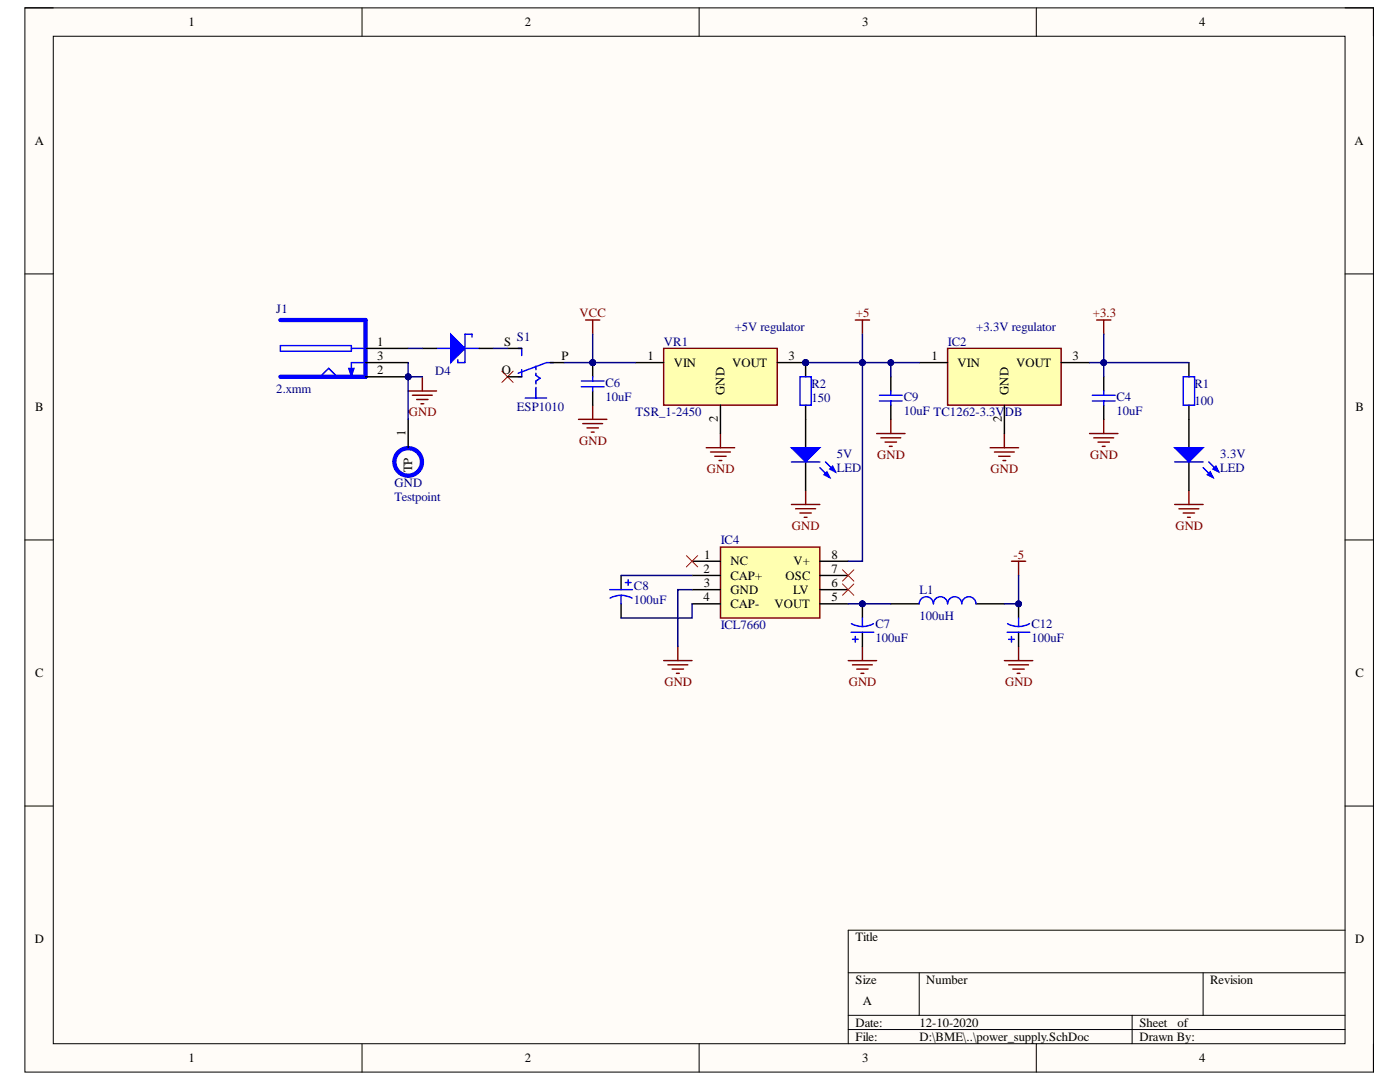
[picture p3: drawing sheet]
<svg xmlns="http://www.w3.org/2000/svg" width="279mm" height="216mm" viewBox="0 0 279 216" stroke-linecap="round" stroke-linejoin="round" font-family="sans-serif">
<path d="M5 1.6h269.1v212.3h-269.1z" fill-rule="evenodd" fill="#fffcf8"/>
<path d="M5 1.6h269.1v212.3h-269.1z" fill="none" stroke="#000" stroke-width=".2"/>
<path d="M10.6 7.2h257.8v201.1h-257.8z" fill-rule="evenodd" fill="#fffcf8"/>
<g fill="none" stroke="#000" stroke-width=".2">
<path d="M5 1.6h5.6M10.6 7.2h257.8v201.1h-257.8zM72.2 1.6v5.6M139.5 1.6v5.6M206.8 1.6v5.6M268.4 1.6h5.7v5.6M5 54.7h5.6M268.4 54.7h5.7M5 107.7h5.6M268.4 107.7h5.7M5 160.8h5.6M268.4 160.8h5.7"/>
<path d="M169.3 194.1h99.1M183.4 194.1v8.5M240.1 194.1v8.5M268.4 185.6h-99.1v22.7M72.2 208.3v5.6M139.5 208.3v5.6M169.3 202.6h99.1M169.3 205.4h99.1M206.8 208.3v5.6M225.9 202.6v5.7M274.1 208.3v5.6"/>
</g>
<path d="M143.8 109.2h19.8v14.1h-19.8z" fill-rule="evenodd" fill="#ffffb0"/>
<path d="M143.8 109.2h19.8v14.1h-19.8z" fill="none" stroke="#800000" stroke-width=".29"/>
<path d="M138.1 112h5.7M138.1 114.8h5.7M138.1 117.7h5.7M163.6 112h5.7M163.6 114.8h5.7M163.6 117.7h5.7M138.1 120.5h5.7M163.6 120.5h5.7" fill="none" stroke="#000" stroke-width=".29"/>
<circle cx="81.5" cy="75.2" r=".57" fill="#000080"/>
<circle cx="81.5" cy="75.2" r=".57" fill="none" stroke="#000080" stroke-width=".2"/>
<path d="M63.9 75.2l1.7-1.7 1.7 1.7M73 72.4h-2.9v2.2" fill="none" stroke="#00f" stroke-width=".29"/>
<path d="M69.6 73.5h1.1l-.6 1.7z" fill="#00f"/>
<path d="M69.6 73.5h1.1l-.6 1.7z" fill="none" stroke="#00f" stroke-width=".2"/>
<path d="M56 63.9h17v11.3h-17" fill="none" stroke="#00f" stroke-width=".85"/>
<path d="M73 69.5h8.5M73 72.4h8.5M73 75.2h8.5" fill="none" stroke="#000" stroke-width=".29"/>
<circle cx="81.5" cy="75.2" r=".57" fill="#000080"/>
<circle cx="81.5" cy="75.2" r=".57" fill="none" stroke="#000080" stroke-width=".2"/>
<path d="M56 69h14.1v1.1h-14.1zM70.1 69.5h2.9" fill="none" stroke="#00f" stroke-width=".29"/>
<path d="M100.2 74.1l2.2 2.2M102.4 74.1l-2.2 2.2M137 110.9l2.2 2.2M139.2 110.9l-2.2 2.2M168.1 113.7l2.3 2.3M168.1 116.5l2.3 2.3M170.4 113.7l-2.3 2.3M170.4 116.5l-2.3 2.3" fill="none" stroke="#f00" stroke-width=".2"/>
<g fill="none" stroke="#800000" stroke-width=".29">
<path d="M81.5 78h5.6M82.3 78.9h4M83.2 79.7h2.2M84.3 75.2v2.8M116.9 63.9h2.8M118.3 63.9v2.8M170.7 63.9h2.8M172.1 63.9v2.8M218.9 63.9h2.8M220.3 63.9v2.8M84 80.6h.6M115.4 83.7h5.7"/>
<path d="M116.3 84.5h4M117.2 85.4h2.2M118 86.2h.6M118.3 80.8v2.9M175 86.5h5.6M175.8 87.4h4M176.6 88.2h2.3M177.5 89.1h.6M177.8 83.7v2.8M217.4 86.5h5.7M218.3 87.4h4M219.1 88.2h2.3"/>
<path d="M220 89.1h.6M220.3 83.7v2.8M132.4 131.8h5.7M133.3 132.7h4M134.1 133.5h2.3M135 134.4h.6M135.3 129v2.8M169.3 131.8h5.7M170.1 132.7h4M171 133.5h2.2M171.8 134.4h.6M172.1 129v2.8"/>
</g>
<path d="M90 66.7l2.8 2.8-2.8 2.9z" fill="#00f"/>
<path d="M87.1 69.5h2.9M90 66.7l2.8 2.8-2.8 2.9zM92.8 69.5h2.8M94.2 67.3v-.6h-1.4v5.7h-1.4v-.6" fill="none" stroke="#00f" stroke-width=".29"/>
<path d="M84.3 69.5h2.8M95.6 69.5h2.9" fill="none" stroke="#000" stroke-width=".29"/>
<path d="M140.9 89.3h5.7M141.8 90.2h4M142.6 91h2.3M143.5 91.9h.6M143.8 86.5v2.8" fill="none" stroke="#800000" stroke-width=".29"/>
<circle cx="160.8" cy="72.4" r=".57" fill="#000080"/>
<circle cx="160.8" cy="72.4" r=".57" fill="none" stroke="#000080" stroke-width=".2"/>
<path d="M132.4 69.5h22.7v11.3h-22.7z" fill-rule="evenodd" fill="#ffffb0"/>
<path d="M132.4 69.5h22.7v11.3h-22.7z" fill="none" stroke="#800000" stroke-width=".29"/>
<path d="M126.8 72.4h5.6M155.1 72.4h5.7" fill="none" stroke="#000" stroke-width=".29"/>
<circle cx="160.8" cy="72.4" r=".57" fill="#000080"/>
<circle cx="160.8" cy="72.4" r=".57" fill="none" stroke="#000080" stroke-width=".2"/>
<path d="M143.8 80.8v5.7" fill="none" stroke="#000" stroke-width=".29"/>
<path d="M197.6 89.3h5.7M198.5 90.2h3.9M199.3 91h2.3M200.2 91.9h.5M200.4 86.5v2.8" fill="none" stroke="#800000" stroke-width=".29"/>
<path d="M189.1 69.5h22.7v11.3h-22.7z" fill-rule="evenodd" fill="#ffffb0"/>
<path d="M189.1 69.5h22.7v11.3h-22.7zM201.9 112h2.8M203.3 112v2.8M200.4 131.8h5.7M201.3 132.7h4M202.1 133.5h2.3M203 134.4h.6M203.3 129v2.8" fill="none" stroke="#800000" stroke-width=".29"/>
<path d="M101.3 69.5h2.8M101.3 75.2h2.8M109.8 72.4h2.8M183.4 72.4h5.7M211.8 72.4h5.6M81.5 83.7v5.6M200.4 80.8v5.7M177.8 120.5h5.6M194.8 120.5h5.6" fill="none" stroke="#000" stroke-width=".29"/>
<path d="M78.7 91.8a2.75 2.75 0 0 1 4.3-1.9 2.75 2.75 0 0 1-.3 4.7 2.75 2.75 0 0 1-4-2.4" fill="none" stroke="#00f" stroke-width=".85"/>
<path d="M103.4 69.5h.7v1.4M104.1 73.8v1.4h-.7M104.8 79.4h4.3M107 73.1v.7M107 74.5v.4l.8 .6-.8 .5v.6M107 77.3v2.1M110.5 72.4h-1.4l-5.7 2.1M183.4 120.5a1.42 1.42 0 0 1 1.5-1.4 1.42 1.42 0 0 1 1.4 1.4 1.42 1.42 0 0 1 1.4-1.4 1.42 1.42 0 0 1 1.4 1.4 1.42 1.42 0 0 1 1.4-1.4 1.42 1.42 0 0 1 1.4 1.4 1.42 1.42 0 0 1 1.5-1.4 1.42 1.42 0 0 1 1.4 1.4" fill="none" stroke="#00f" stroke-width=".29"/>
<circle cx="203.3" cy="120.5" r=".57" fill="#000080"/>
<circle cx="203.3" cy="120.5" r=".57" fill="none" stroke="#000080" stroke-width=".2"/>
<path d="M203.3 120.5v2.8M203.3 126.2v2.8" fill="none" stroke="#000" stroke-width=".29"/>
<circle cx="203.3" cy="120.5" r=".57" fill="#000080"/>
<circle cx="203.3" cy="120.5" r=".57" fill="none" stroke="#000080" stroke-width=".2"/>
<path d="M121.7 117.7h4.5M123.9 118.8l1 .1 1.2 .5M123.9 118.8l-.9 .1-1.2 .5M123.9 118.8v1.7M124.8 116.2h1.1M125.4 115.7v1.1M201 126.2h4.5M201.1 124.5l.8 .3 1.4 .2M201.3 127.6h1.1M201.9 127v1.1M203.3 123.3v1.7M205.5 124.5l-.9 .3-1.3 .2" fill="none" stroke="#00f" stroke-width=".29"/>
<path d="M123.9 114.8v2.9M123.9 120.5v2.8" fill="none" stroke="#000" stroke-width=".29"/>
<circle cx="118.3" cy="72.4" r=".57" fill="#000080"/>
<circle cx="118.3" cy="72.4" r=".57" fill="none" stroke="#000080" stroke-width=".2"/>
<path d="M118.3 72.4v2.8M118.3 78v2.8" fill="none" stroke="#000" stroke-width=".29"/>
<circle cx="118.3" cy="72.4" r=".57" fill="#000080"/>
<circle cx="118.3" cy="72.4" r=".57" fill="none" stroke="#000080" stroke-width=".2"/>
<path d="M116 76h4.5M116 77.2h4.5M118.3 75.2v.8M118.3 77.2v.8M175.5 78.9h4.5M177.8 78v.9M218 78.9h4.5M220.3 78v.9M175.5 80h4.5M177.8 80v.8M218 80h4.5M220.3 80v.8" fill="none" stroke="#00f" stroke-width=".29"/>
<path d="M177.8 75.2v2.8M220.3 75.2v2.8M177.8 80.8v2.9M220.3 80.8v2.9" fill="none" stroke="#000" stroke-width=".29"/>
<circle cx="172.1" cy="120.5" r=".57" fill="#000080"/>
<circle cx="172.1" cy="120.5" r=".57" fill="none" stroke="#000080" stroke-width=".2"/>
<path d="M172.1 120.5v2.8M172.1 126.2v2.8" fill="none" stroke="#000" stroke-width=".29"/>
<circle cx="172.1" cy="120.5" r=".57" fill="#000080"/>
<circle cx="172.1" cy="120.5" r=".57" fill="none" stroke="#000080" stroke-width=".2"/>
<path d="M169.8 126.2h4.6M169.9 124.5l1.3 .4 .9 .1M170.1 127.6h1.2M170.7 127v1.1M172.1 123.3v1.7M174.3 124.5l-.8 .3-1.4 .2" fill="none" stroke="#00f" stroke-width=".29"/>
<path d="M160.8 97.8v2.9M237.3 97.8v2.9M157.9 100.7h5.7M158.8 101.5h4M159.6 102.4h2.3M160.5 103.2h.6M234.4 100.7h5.7M235.3 101.5h3.9M236.1 102.4h2.3M237 103.2h.5" fill="none" stroke="#800000" stroke-width=".29"/>
<path d="M160.8 83.7v5.6M160.8 92.2v5.6" fill="none" stroke="#000" stroke-width=".29"/>
<path d="M157.9 89.3h5.7l-2.8 2.9z" fill="#00f"/>
<path d="M157.9 89.3h5.7l-2.8 2.9zM163.6 93.3l2 2M164.7 92.2l2 2" fill="none" stroke="#00f" stroke-width=".29"/>
<path d="M164.5 94.7l.5-.5 .6 1.1z" fill="#00f"/>
<path d="M164.5 94.7l.5-.5 .6 1.1z" fill="none" stroke="#00f" stroke-width=".29"/>
<path d="M165.6 93.6l.6-.6 .5 1.2z" fill="#00f"/>
<path d="M157.9 92.2h5.7M165.6 93.6l.6-.6 .5 1.2z" fill="none" stroke="#00f" stroke-width=".29"/>
<path d="M237.3 83.7v5.6M237.3 92.2v5.6" fill="none" stroke="#000" stroke-width=".29"/>
<path d="M234.4 89.3h5.7l-2.8 2.9z" fill="#00f"/>
<path d="M234.4 89.3h5.7l-2.8 2.9zM240.1 93.3l2 2M241.2 92.2l2 2" fill="none" stroke="#00f" stroke-width=".29"/>
<path d="M241 94.7l.5-.5 .6 1.1z" fill="#00f"/>
<path d="M241 94.7l.5-.5 .6 1.1z" fill="none" stroke="#00f" stroke-width=".29"/>
<path d="M242.1 93.6l.6-.6 .5 1.2z" fill="#00f"/>
<path d="M234.4 92.2h5.7M242.1 93.6l.6-.6 .5 1.2z" fill="none" stroke="#00f" stroke-width=".29"/>
<circle cx="160.8" cy="72.4" r=".57" fill="#000080"/>
<circle cx="160.8" cy="72.4" r=".57" fill="none" stroke="#000080" stroke-width=".2"/>
<path d="M160.8 72.4v2.8" fill="none" stroke="#000" stroke-width=".29"/>
<circle cx="160.8" cy="72.4" r=".57" fill="#000080"/>
<circle cx="160.8" cy="72.4" r=".57" fill="none" stroke="#000080" stroke-width=".2"/>
<path d="M237.3 72.4v2.8M160.8 80.8v2.9M237.3 80.8v2.9" fill="none" stroke="#000" stroke-width=".29"/>
<path d="M159.6 75.2h2.3v5.6h-2.3zM236.1 75.2h2.3v5.6h-2.3z" fill="none" stroke="#00f" stroke-width=".29"/>
<path d="M220.3 66.7v5.7" fill="none" stroke="#000080" stroke-width=".29"/>
<circle cx="220.3" cy="72.4" r=".57" fill="#000080"/>
<circle cx="220.3" cy="72.4" r=".57" fill="none" stroke="#000080" stroke-width=".2"/>
<path d="M84.3 75.2h-2.8v8.5" fill="none" stroke="#000080" stroke-width=".29"/>
<circle cx="81.5" cy="75.2" r=".57" fill="#000080"/>
<circle cx="81.5" cy="75.2" r=".57" fill="none" stroke="#000080" stroke-width=".2"/>
<path d="M81.5 69.5h2.8M98.5 69.5h2.8M112.6 72.4h14.2" fill="none" stroke="#000080" stroke-width=".29"/>
<circle cx="118.3" cy="72.4" r=".57" fill="#000080"/>
<circle cx="118.3" cy="72.4" r=".57" fill="none" stroke="#000080" stroke-width=".2"/>
<path d="M160.8 72.4h11.3M123.9 114.8h14.2M138.1 117.7h-2.8v11.3M138.1 120.5v2.8h-14.2" fill="none" stroke="#000080" stroke-width=".29"/>
<circle cx="172.1" cy="72.4" r=".57" fill="#000080"/>
<circle cx="172.1" cy="72.4" r=".57" fill="none" stroke="#000080" stroke-width=".2"/>
<circle cx="160.8" cy="72.4" r=".57" fill="#000080"/>
<circle cx="160.8" cy="72.4" r=".57" fill="none" stroke="#000080" stroke-width=".2"/>
<path d="M169.3 120.5h8.5" fill="none" stroke="#000080" stroke-width=".29"/>
<circle cx="172.1" cy="120.5" r=".57" fill="#000080"/>
<circle cx="172.1" cy="120.5" r=".57" fill="none" stroke="#000080" stroke-width=".2"/>
<path d="M183.4 72.4h-11.3v39.6h-2.8" fill="none" stroke="#000080" stroke-width=".29"/>
<circle cx="177.8" cy="72.4" r=".57" fill="#000080"/>
<circle cx="177.8" cy="72.4" r=".57" fill="none" stroke="#000080" stroke-width=".2"/>
<circle cx="172.1" cy="72.4" r=".57" fill="#000080"/>
<circle cx="172.1" cy="72.4" r=".57" fill="none" stroke="#000080" stroke-width=".2"/>
<path d="M203.3 114.8v5.7h-2.9" fill="none" stroke="#000080" stroke-width=".29"/>
<circle cx="203.3" cy="120.5" r=".57" fill="#000080"/>
<circle cx="203.3" cy="120.5" r=".57" fill="none" stroke="#000080" stroke-width=".2"/>
<path d="M217.4 72.4h2.9v2.8" fill="none" stroke="#000080" stroke-width=".29"/>
<circle cx="220.3" cy="72.4" r=".57" fill="#000080"/>
<circle cx="220.3" cy="72.4" r=".57" fill="none" stroke="#000080" stroke-width=".2"/>
<path d="M220.3 72.4h17" fill="none" stroke="#000080" stroke-width=".29"/>
<circle cx="220.3" cy="72.4" r=".57" fill="#000080"/>
<circle cx="220.3" cy="72.4" r=".57" fill="none" stroke="#000080" stroke-width=".2"/>
<path d="M81.5 72.4v2.8" fill="none" stroke="#000080" stroke-width=".29"/>
<circle cx="81.5" cy="75.2" r=".57" fill="#000080"/>
<circle cx="81.5" cy="75.2" r=".57" fill="none" stroke="#000080" stroke-width=".2"/>
<path d="M118.3 66.7v5.7" fill="none" stroke="#000080" stroke-width=".29"/>
<circle cx="118.3" cy="72.4" r=".57" fill="#000080"/>
<circle cx="118.3" cy="72.4" r=".57" fill="none" stroke="#000080" stroke-width=".2"/>
<path d="M172.1 66.7v5.7" fill="none" stroke="#000080" stroke-width=".29"/>
<circle cx="172.1" cy="72.4" r=".57" fill="#000080"/>
<circle cx="172.1" cy="72.4" r=".57" fill="none" stroke="#000080" stroke-width=".2"/>
<path d="M177.8 72.4v2.8" fill="none" stroke="#000080" stroke-width=".29"/>
<circle cx="177.8" cy="72.4" r=".57" fill="#000080"/>
<circle cx="177.8" cy="72.4" r=".57" fill="none" stroke="#000080" stroke-width=".2"/>
<g font-size="2.5">
<text x="37.6" y="5.2">1</text>
<text x="104.8" y="5.2">2</text>
<text x="172.1" y="5.2">3</text>
<text x="239.3" y="5.2">4</text>
<text x="6.9" y="29">A</text>
<text x="270.3" y="29">A</text>
<text x="75.3" y="69">1</text>
<text x="75.3" y="71.7">3</text>
<text x="100.6" y="69">S</text>
<text x="112" y="71.7">P</text>
<text x="129.2" y="71.7">1</text>
<text x="157.4" y="71.7">3</text>
<text x="185.9" y="71.7">1</text>
<text x="214" y="71.7">3</text>
<text x="75.3" y="74.6">2</text>
<text x="100.1" y="74.6">O</text>
<text x="134.5" y="73.2">VIN</text>
<text x="146.1" y="73.2">VOUT</text>
<text x="191.1" y="73.2">VIN</text>
<text x="202.8" y="73.2">VOUT</text>
<text x="7" y="82.1">B</text>
<text x="144.6" y="78.8" transform="rotate(-90 144.6 78.8)">GND</text>
<text x="201.3" y="78.8" transform="rotate(-90 201.3 78.8)">GND</text>
<text x="270.5" y="82.1">B</text>
<text x="80.9" y="87" transform="rotate(-90 80.9 87)">1</text>
<text x="143.2" y="84.2" transform="rotate(-90 143.2 84.2)">2</text>
<text x="199.9" y="84.2" transform="rotate(-90 199.9 84.2)">2</text>
<text x="82.3" y="94.2" transform="rotate(-90 82.3 94.2)">TP</text>
<text x="140.5" y="111.5">1</text>
<text x="145.8" y="112.8">NC</text>
<text x="158.4" y="112.8">V+</text>
<text x="165.9" y="111.5">8</text>
<text x="140.4" y="114.3">2</text>
<text x="140.4" y="119.9">4</text>
<text x="140.5" y="117.1">3</text>
<text x="145.8" y="115.7">CAP+</text>
<text x="145.8" y="118.5">GND</text>
<text x="156.8" y="115.7">OSC</text>
<text x="158.3" y="118.5">LV</text>
<text x="165.9" y="114.3">7</text>
<text x="165.9" y="117.1">6</text>
<text x="165.9" y="119.9">5</text>
<text x="145.8" y="121.3">CAP-</text>
<text x="154.6" y="121.3">VOUT</text>
<text x="7" y="135.1">C</text>
<text x="270.5" y="135.1">C</text>
<text x="6.9" y="188.2">D</text>
<text x="170.7" y="187.9">Title</text>
<text x="270.4" y="188.2">D</text>
<text x="170.7" y="196.4">Size</text>
<text x="184.9" y="196.4">Number</text>
<text x="241.5" y="196.4">Revision</text>
<text x="172.2" y="200.6">A</text>
<text x="170.7" y="204.8">Date:</text>
<text x="170.7" y="207.7">File:</text>
<text x="183.5" y="204.8">12-10-2020</text>
<text x="183.5" y="207.7">D:\BME\..\power_supply.SchDoc</text>
<text x="227.4" y="204.8">Sheet</text>
<text x="227.4" y="207.7">Drawn By:</text>
<text x="235" y="204.8">of</text>
<text x="37.6" y="211.9">1</text>
<text x="104.8" y="211.9">2</text>
<text x="172.1" y="211.9">3</text>
<text x="239.3" y="211.9">4</text>
</g>
<g font-size="2.5" fill="#000080">
<text x="55.1" y="62.4">J1</text>
<text x="103.2" y="68.1">S1</text>
<text x="132.5" y="69">VR1</text>
<text x="146.6" y="66.1">+5V regulator</text>
<text x="189.2" y="69">IC2</text>
<text x="194.8" y="66.1">+3.3V regulator</text>
<text x="86.8" y="74.9">D4</text>
<text x="120.8" y="77.1">C6</text>
<text x="161.9" y="77.4">R2</text>
<text x="238.4" y="77.4">R1</text>
<text x="55.1" y="78.3">2.xmm</text>
<text x="103.2" y="82">ESP1010</text>
<text x="120.8" y="80">10uF</text>
<text x="126.8" y="83.1">TSR_1-2450</text>
<text x="161.9" y="80.3">150</text>
<text x="180.4" y="82.8">10uF TC1262-3.3V</text>
<text x="180.4" y="80">C9</text>
<text x="200.5" y="83.1">DB</text>
<text x="222.8" y="82.8">10uF</text>
<text x="222.8" y="80">C4</text>
<text x="238.4" y="80.9">100</text>
<text x="167" y="91.3">5V</text>
<text x="167" y="94.1">LED</text>
<text x="243.5" y="91.3">3.3V</text>
<text x="243.5" y="94.1">LED</text>
<text x="78.7" y="97.2">GND</text>
<text x="78.7" y="100.1">Testpoint</text>
<text x="143.8" y="108.6">IC4</text>
<text x="126.5" y="117.6">C8</text>
<text x="183.5" y="118.5">L1</text>
<text x="126.5" y="120.5">100uF</text>
<text x="143.8" y="125.6">ICL7660</text>
<text x="174.7" y="125.3">C7</text>
<text x="183.5" y="123.6">100uH</text>
<text x="205.8" y="125.3">C12</text>
<text x="174.7" y="128.1">100uF</text>
<text x="205.8" y="128.1">100uF</text>
</g>
<g font-size="2.5" fill="#800000">
<text x="115.7" y="63.3">VCC</text>
<text x="170.8" y="63.3">+5</text>
<text x="218.1" y="63.3">+3.3</text>
<text x="81.6" y="83.1">GND</text>
<text x="115.6" y="88.7">GND</text>
<text x="141.1" y="94.5">GND</text>
<text x="175" y="91.6">GND</text>
<text x="197.7" y="94.5">GND</text>
<text x="217.6" y="91.6">GND</text>
<text x="158" y="105.8">GND</text>
<text x="234.6" y="105.8">GND</text>
<text x="202.3" y="111.5">-5</text>
<text x="132.6" y="136.9">GND</text>
<text x="169.4" y="136.9">GND</text>
<text x="200.6" y="136.9">GND</text>
</g>
</svg>
